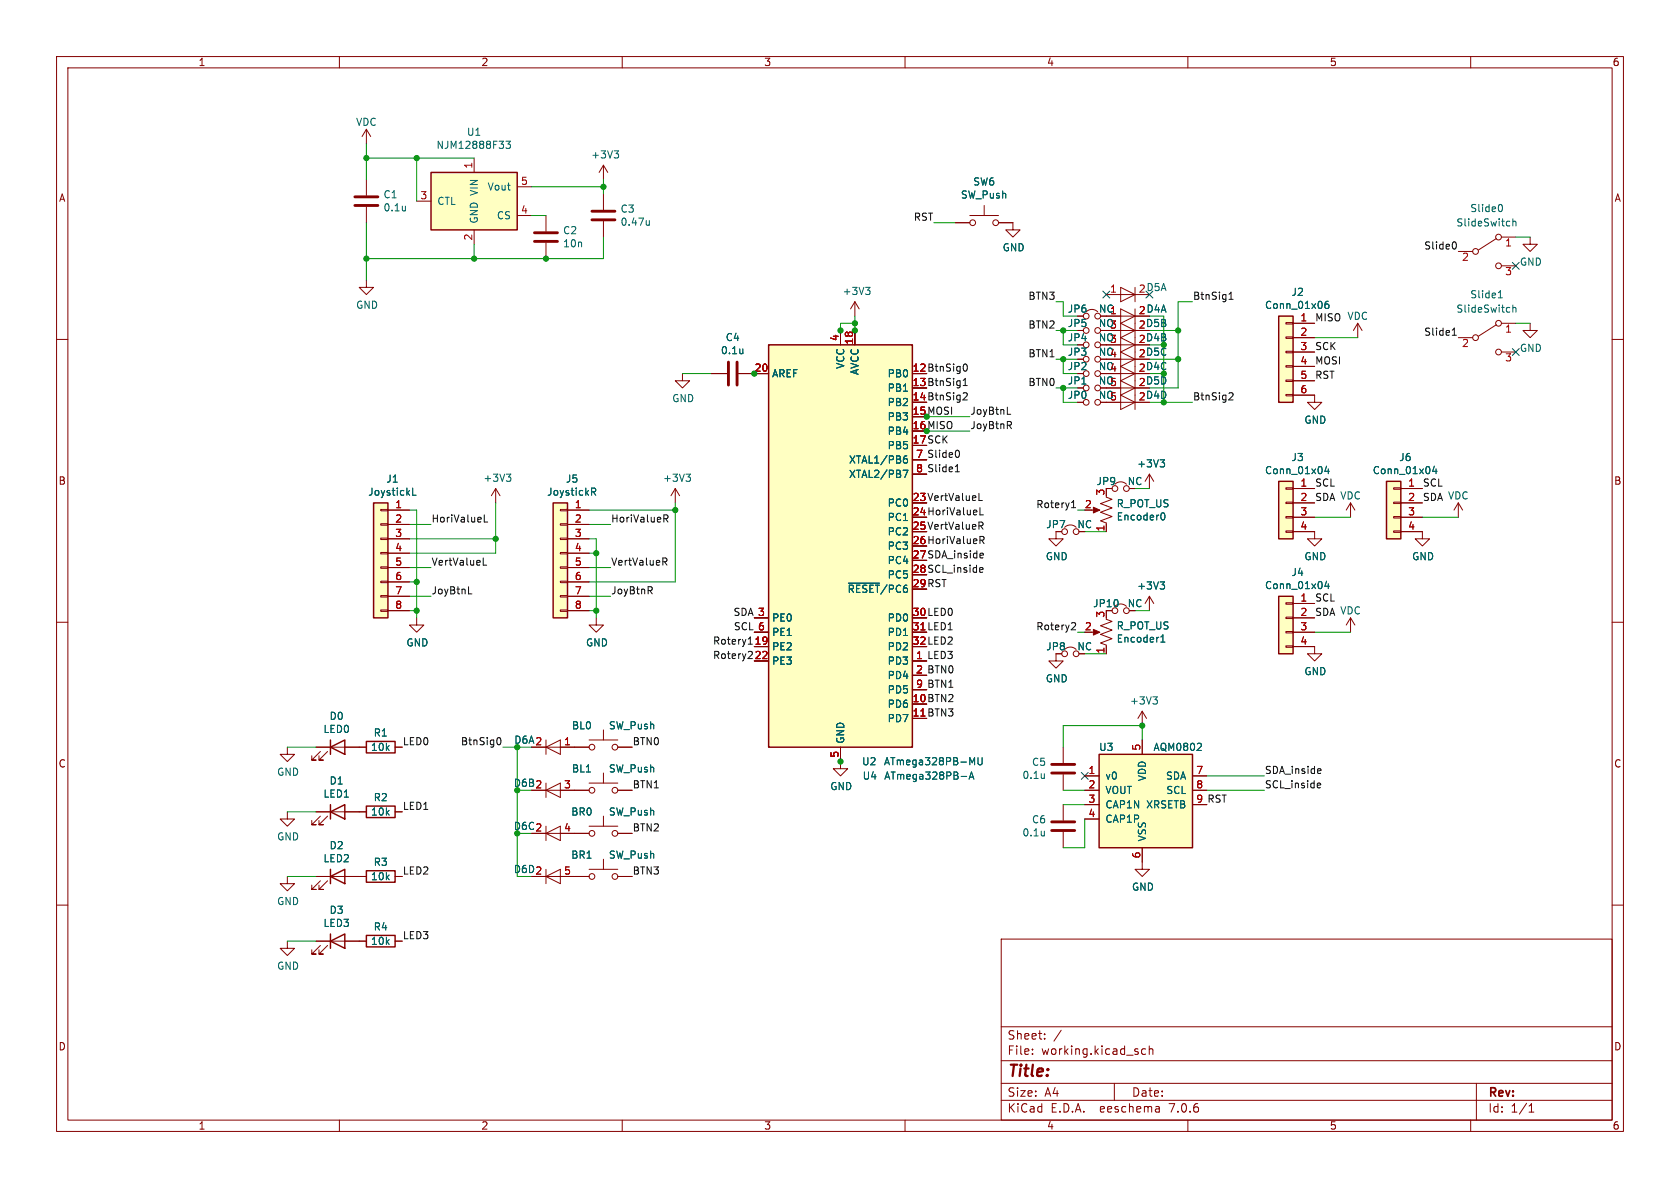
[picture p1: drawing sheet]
<svg xmlns="http://www.w3.org/2000/svg" width="297mm" height="210mm" viewBox="0 0 297 210" stroke-linecap="round" stroke-linejoin="round" font-family="sans-serif">
<g fill="none" stroke="#840000" stroke-width=".18">
<path d="M10 10h277v190h-277zM12 12h273v186h-273zM60 10v2M110 10v2M160 10v2M210 10v2M260 10v2M64.8 22.9l-.8 1.2M64.8 22.9v2.5M64.8 31.8v2.7M64.8 36.6v2.8M64.8 22.9l.7 1.2"/>
<path d="M73.7 35.6h2.5M83.8 27.9v2.6M91.4 38.1h2.6M91.4 33h2.6M96.5 38.1v2.8M106.7 29.2v2.6M106.7 34.3v2.8M106.7 39.1v2.8M106.7 29.2l-.8 1.3M106.7 29.2l.7 1.3M168.9 39.4h2.5M171.4 38.1h5.1"/>
<path d="M174 36.3v1.8M176.5 39.4h2.6v1.2h1.2l-1.2 1.3-1.3-1.3h1.3M10 60h2M64.8 49.5v1.3h1.2l-1.2 1.3-1.3-1.3h1.3M83.8 40.6v2.6M96.5 42.9v2.8M148.6 58.4v2.6M151.1 53.3v2.6M151.1 58.4v2.6M151.1 53.3l-.7 1.3M151.1 53.3l.8 1.3M192 55.1a1.44 1.44 0 0 1 2.1 0"/>
<path d="M195.6 58.4h5.1M195.6 52.1h5.1M195.6 55.9h5.1M198.1 54.6l2.6 1.3-2.6 1.3 2.6 1.2-2.6 1.3 2.6 1.3-2.6 1.2 2.6 1.3-2.6 1.3 2.6 1.2-2.6 1.3 2.6 1.3-2.6 1.3 2.6 1.2-2.6 1.3zM198.1 50.8l2.6 1.3-2.6 1.2zM200.7 50.8v2.5M200.7 54.6v17.8M227.3 59.6h1.3v.2h-1.3zM227.3 57h1.3v.3h-1.3zM228.6 57.2h3.8M228.6 59.7h3.8M240 57.2l-.7 1.2"/>
<path d="M240 57.2v2.5M240 57.2l.8 1.2M257.8 59.7h2.5M257.8 44.5h2.5M264.5 42.2l-3.1 2M264.5 57.4l-3.1 2M265.4 57.2h2.6M265.4 41.9h2.6M265.4 47h2.6M270.5 41.9v1.3h1.3l-1.3 1.3-1.3-1.3h1.3M270.5 57.2v1.2h1.3l-1.3 1.3-1.3-1.3h1.3M285 60h2"/>
<path d="M120.6 66v1.3h1.3l-1.3 1.3-1.2-1.3h1.2M125.7 66h2.8M130.6 66h5.3M195.6 66h5.1M195.6 68.6h5.1M195.6 63.5h5.1M195.6 71.1h5.1M195.6 61h5.1M227.3 69.7h1.3v.3h-1.3zM227.3 67.2h1.3v.2h-1.3zM227.3 64.6h1.3v.3h-1.3zM227.3 62.1h1.3v.3h-1.3z"/>
<path d="M228.6 69.9h3.8v1.2h1.3l-1.3 1.3-1.3-1.3h1.3M228.6 62.2h3.8M228.6 64.8h3.8M228.6 67.3h3.8M265.4 62.2h2.6M67.3 97.7h1.3v.2h-1.3zM67.3 95.1h1.3v.3h-1.3zM67.3 92.6h1.3v.2h-1.3zM67.3 90h1.3v.3h-1.3zM68.6 90.2h3.8M68.6 92.7h3.8M68.6 95.3h3.8"/>
<path d="M68.6 97.8h3.8M87.6 86.4l-.7 1.2M87.6 86.4v2.5M87.6 86.4l.8 1.2M99.1 97.7h1.2v.2h-1.2zM99.1 95.1h1.2v.3h-1.2zM99.1 92.6h1.2v.2h-1.2zM99.1 90h1.2v.3h-1.2zM100.3 90.2h3.8M100.3 92.7h3.8M100.3 95.3h3.8M100.3 97.8h3.8"/>
<path d="M119.4 86.4l-.8 1.2M119.4 86.4v2.5M119.4 86.4l.7 1.2M161.3 81.3h2.5M161.3 83.8h2.5M186.7 94v1.3h1.3l-1.3 1.2-1.3-1.2h1.3M188.2 93.2a1.44 1.44 0 0 1 2 0M193 90.2h1.1M195.6 87.9l1 .4-2 .7 2 .8-2 .8 2 .7-2 .8 1 .4v1.5M197.1 85.6a1.44 1.44 0 0 1 2 0M203.2 83.8v2.6M203.2 83.8l-.8 1.3"/>
<path d="M203.2 83.8l.8 1.3M227.3 93.9h1.3v.2h-1.3zM227.3 91.3h1.3v.3h-1.3zM227.3 88.8h1.3v.2h-1.3zM227.3 86.2h1.3v.3h-1.3zM228.6 94h3.8v1.3h1.3l-1.3 1.2-1.3-1.2h1.3M228.6 86.4h3.8M228.6 88.9h3.8M228.6 91.4h3.8M238.8 88.9v2.5M238.8 88.9l-.8 1.3M238.8 88.9l.7 1.3"/>
<path d="M246.4 93.9h1.2v.2h-1.2zM246.4 91.3h1.2v.3h-1.2zM246.4 88.8h1.2v.2h-1.2zM246.4 86.2h1.2v.3h-1.2zM247.6 94h3.9v1.3h1.2l-1.2 1.2-1.3-1.2h1.3M247.6 86.4h3.9M247.6 88.9h3.9M247.6 91.4h3.9M257.8 88.9l-.8 1.3M257.8 88.9v2.5M257.8 88.9l.8 1.3M10 110h2"/>
<path d="M67.3 107.8h1.3v.3h-1.3zM67.3 105.3h1.3v.2h-1.3zM67.3 102.7h1.3v.3h-1.3zM67.3 100.2h1.3v.3h-1.3zM68.6 100.3h3.8M68.6 102.9h3.8M68.6 105.4h3.8M68.6 108h3.8M73.7 109.2v1.3h1.2l-1.2 1.3-1.3-1.3h1.3M99.1 107.8h1.2v.3h-1.2zM99.1 105.3h1.2v.2h-1.2zM99.1 102.7h1.2v.3h-1.2z"/>
<path d="M99.1 100.2h1.2v.3h-1.2zM100.3 100.3h3.8M100.3 102.9h3.8M100.3 105.4h3.8M100.3 108h3.8M105.4 109.2v1.3h1.3l-1.3 1.3-1.3-1.3h1.3M133.3 116.8h2.6M133.3 114.3h2.6M133.3 109.2h2.6M133.3 111.8h2.6M161.3 116.8h2.5M186.7 115.6v1.2h1.3l-1.3 1.3-1.3-1.3h1.3"/>
<path d="M188.2 114.8a1.44 1.44 0 0 1 2 0M193 111.8h1.1M195.6 109.5l1 .4-2 .7 2 .8-2 .7 2 .8-2 .8 1 .3v1.6M197.1 107.2a1.44 1.44 0 0 1 2 0M203.2 105.4l-.8 1.3M203.2 105.4v2.6M203.2 105.4l.8 1.3M227.3 114.2h1.3v.2h-1.3zM227.3 111.6h1.3v.3h-1.3zM227.3 109.1h1.3v.2h-1.3zM227.3 106.6h1.3v.2h-1.3zM228.6 114.3h3.8v1.3h1.3l-1.3 1.2-1.3-1.2h1.3"/>
<path d="M228.6 109.2h3.8M228.6 111.8h3.8M228.6 106.7h3.8M238.8 109.2l-.8 1.3M238.8 109.2v2.6M238.8 109.2l.7 1.3M285 110h2M50.8 132.1v1.3h1.3l-1.3 1.2-1.3-1.2h1.3M55.9 132.1h8.9M56.6 132.8l-1.5 1.6h.8h-.8v-.8M57.9 132.8l-1.5 1.6h.7h-.7v-.8M69.8 132.1h1.3"/>
<path d="M94 132.1h10.1M94 139.7h10.1M96.5 132.1l2.6-1.3v2.6zM96.5 139.7l2.6-1.3v2.6zM96.5 130.8v2.6M96.5 138.4v2.6M104.1 130.8h5.1M104.1 138.4h5.1M106.7 129v1.8M106.7 136.7v1.7M109.2 132.1h2.6M109.2 139.7h2.6"/>
<path d="M148.6 132.1v3.8h1.3l-1.3 1.3-1.3-1.3h1.3M161.3 121.9h2.5M188 132.1v2.8M188 136.9v2.8M191.8 139.7h2.5M191.8 137.2h2.5M201.9 125.7l-.7 1.3M201.9 125.7v2.6M201.9 130.8v2.6M201.9 125.7l.8 1.3M210.8 139.7h2.6M210.8 137.2h2.6"/>
<path d="M10 160h2M50.8 143.5v1.3h1.3l-1.3 1.3-1.3-1.3h1.3M50.8 154.9v1.3h1.3l-1.3 1.3-1.3-1.3h1.3M55.9 154.9h8.9M55.9 143.5h8.9M56.6 144.3l-1.5 1.5h.8h-.8v-.8M56.6 155.7l-1.5 1.5h.8h-.8v-.7M57.9 144.3l-1.5 1.5h.7h-.7v-.8M57.9 155.7l-1.5 1.5h.7h-.7v-.7M69.8 154.9h1.3M69.8 143.5h1.3M94 154.9h10.1"/>
<path d="M94 147.3h10.1M96.5 147.3l2.6-1.2v2.5zM96.5 154.9l2.6-1.2v2.5zM96.5 146.1v2.5M96.5 153.7v2.5M104.1 153.7h5.1M104.1 146.1h5.1M106.7 144.3v1.8M106.7 151.9v1.8M109.2 154.9h2.6M109.2 147.3h2.6M188 142.2v2.8"/>
<path d="M188 147.1v2.8M191.8 142.2h2.5M191.8 144.8h2.5M201.9 149.9v3.8h1.3l-1.3 1.2-1.2-1.2h1.2M210.8 142.2h2.6M285 160h2M50.8 166.4v1.2h1.3l-1.3 1.3-1.3-1.3h1.3M55.9 166.4h8.9M56.6 167.1l-1.5 1.6h.8h-.8v-.8M57.9 167.1l-1.5 1.6h.7h-.7v-.8M69.8 166.4h1.3M177 166h108v32h-108z"/>
<path d="M60 198v2M110 198v2M160 198v2M177 194.5h108M177 191.5h108M177 187.5h108M177 181.5h108M182.5 186.3v.1M182.5 185.5v.1M184.7 183.6v.1M184.7 182.8v.1M187.6 182.1l-1.3 2"/>
<path d="M197 191.5v3M202.5 185.5l-.4-.1-.3 .3v.4l.2 .2h.5M203.2 185.5l.2-.1 .3 .1 .1 .9M203.2 184.9v1.5M204.9 195.7l.1 .9M205 196.5l-.2 .1M205 196h-.2M210 198v2M260 198v2M261 191.5v6.5M270.3 196.6h.9M270.3 195.5l.4-.4v1.5"/>
<circle cx="172" cy="39.4" r=".51"/>
<circle cx="176" cy="39.4" r=".51"/>
<circle cx="192" cy="58.4" r=".51"/>
<circle cx="192" cy="55.9" r=".51"/>
<circle cx="194.1" cy="58.4" r=".51"/>
<circle cx="194.1" cy="55.9" r=".51"/>
<circle cx="260.9" cy="59.7" r=".51"/>
<circle cx="260.9" cy="44.5" r=".51"/>
<circle cx="264.9" cy="47" r=".51"/>
<circle cx="264.9" cy="41.9" r=".51"/>
<circle cx="264.9" cy="57.2" r=".51"/>
<circle cx="192" cy="61" r=".51"/>
<circle cx="192" cy="71.1" r=".51"/>
<circle cx="192" cy="66" r=".51"/>
<circle cx="192" cy="68.6" r=".51"/>
<circle cx="192" cy="63.5" r=".51"/>
<circle cx="194.1" cy="63.5" r=".51"/>
<circle cx="194.1" cy="61" r=".51"/>
<circle cx="194.1" cy="66" r=".51"/>
<circle cx="194.1" cy="68.6" r=".51"/>
<circle cx="194.1" cy="71.1" r=".51"/>
<circle cx="264.9" cy="62.2" r=".51"/>
<circle cx="188.2" cy="94" r=".51"/>
<circle cx="190.2" cy="94" r=".51"/>
<circle cx="197.1" cy="86.4" r=".51"/>
<circle cx="199.1" cy="86.4" r=".51"/>
<circle cx="188.2" cy="115.6" r=".51"/>
<circle cx="190.2" cy="115.6" r=".51"/>
<circle cx="197.1" cy="108" r=".51"/>
<circle cx="199.1" cy="108" r=".51"/>
<circle cx="104.6" cy="132.1" r=".51"/>
<circle cx="104.6" cy="139.7" r=".51"/>
<circle cx="108.7" cy="139.7" r=".51"/>
<circle cx="108.7" cy="132.1" r=".51"/>
<circle cx="104.6" cy="154.9" r=".51"/>
<circle cx="104.6" cy="147.3" r=".51"/>
<circle cx="108.7" cy="154.9" r=".51"/>
<circle cx="108.7" cy="147.3" r=".51"/>
</g>
<g fill="none" stroke="#006464" stroke-width=".18">
<path d="M71.7 36.4v.9M71.7 37.2h-.1M89.4 25h.8l-.4 .4 .4 .2v.5l-.2 .1-.6-.1M108.6 26.7h.8l-.5 .4M109.1 27.1l.3 .3v.3l-.3 .2M114.8 39v.8M114.8 39.7l-.4 .1M265.2 36.1a.68 .68 0 0 1 .4 .7 .68 .68 0 0 1-.4 .6M267.5 38.7v1.2M267.5 39.2l.1-.1 .3 .1 .1 .7M153 50.8h.8l-.4 .5M153.6 51.3l.2 .2v.3l-.2 .3"/>
<path d="M234.8 53.3h-.3a.86 .86 0 0 0 0 1.2l.4-.1v-.4l-.2-.3-.4 .1-.1 .2M264.9 52.6h.7M265 51.7l.2-.3v1.2M267.5 53.9v1.3M267.5 54.5l.1-.2 .3 .1 .1 .8M131.3 61.7v.8M131.3 62.4v.1M73 86.3v1.2h.6M89.5 83.8h.8l-.4 .5M90.1 84.3l.2 .2v.3l-.2 .3M104.6 86.3h.5l.2 .2-.1 .4h-.6M104.9 86.9l.4 .6"/>
<path d="M121.3 83.8h.8l-.5 .5M121.8 84.3l.3 .2v.3l-.3 .3M159.7 83.1h.8l-.5 1.3M159.8 81.2l.4-.1 .2 .2-.1 .5-.3 .1-.2-.2M160.3 80.6l-.3 .1-.2 .2M205.1 81.3h.8l-.4 .5M205.6 81.8l.3 .2v.3l-.3 .2M205.8 90.7a.75 .75 0 0 1-.3 1.2h-.1M234.5 82.4l-.3 .9h.8M234.8 82.9v.8M253.6 82.4l-.3 .9h.8M253.9 82.9v.8"/>
<path d="M150 103.1h5.5M205.1 102.9h.8l-.4 .4M205.2 113.5h.7M205.2 112.6l.4-.4v1.3M205.6 103.3l.3 .3v.3l-.3 .2M234.5 102.7l-.3 .9h.8M234.8 103.2v.9M169.9 137.3h1M171.3 137.7l.4-1.2 .5 1.2M171.4 137.4h.6M171.9 134.8l.4-.9v1.3M172.9 133.9v1.1l.2 .2 .4-.1 .1-.1v-1.1"/>
<path d="M184.6 136.8v.8M184.6 137.5v.1M203.8 123.2h.8l-.4 .5M204.4 123.7l.2 .2v.3l-.2 .3M212.3 131.5l.1 .1-.1 .3-.7 .8h.8M184.6 146.9v.9M184.6 147.7h.1"/>
</g>
<g fill="#ffffc2" stroke="#ffffc2" stroke-width=".18">
<path d="M135.9 61h25.4v71.1h-25.4z"/>
<path d="M226.1 55.9h2.5v15.2h-2.5z"/>
<path d="M76.2 30.5h15.2v10.1h-15.2z"/>
<path d="M97.8 88.9h2.5v20.3h-2.5z"/>
<path d="M66 88.9h2.6v20.3h-2.6z"/>
<path d="M245.1 85.1h2.5v10.2h-2.5z"/>
<path d="M226.1 85.1h2.5v10.2h-2.5z"/>
<path d="M194.3 133.4h16.5v16.5h-16.5z"/>
<path d="M226.1 105.4h2.5v10.2h-2.5z"/>
</g>
<g fill="none" stroke="#840000" stroke-width=".25">
<path d="M76.2 30.5h15.2v10.1h-15.2zM226.1 55.9h2.5v15.2h-2.5zM135.9 61h25.4v71.1h-25.4zM66 88.9h2.6v20.3h-2.6zM97.8 88.9h2.5v20.3h-2.5zM226.1 85.1h2.5v10.2h-2.5zM245.1 85.1h2.5v10.2h-2.5zM226.1 105.4h2.5v10.2h-2.5zM58.4 132.1l2.6-1.3v2.6zM58.4 130.8v2.6M64.8 131.1h5v2h-5zM194.3 133.4h16.5v16.5h-16.5z"/>
<path d="M58.4 143.5l2.6-1.3v2.6zM58.4 154.9l2.6-1.2v2.5zM58.4 142.2v2.6M58.4 153.7v2.5M64.8 153.9h5v2.1h-5zM64.8 142.5h5v2h-5zM58.4 166.4l2.6-1.3v2.5zM58.4 165.1v2.5M64.8 165.4h5v2h-5z"/>
</g>
<path d="M62.7 36.3h4.1M62.7 34.8h4.1M104.6 38.9h4.1M104.6 37.3h4.1M94.5 42.7h4.1M94.5 41.1h4.1M128.8 64v4.1M130.3 64v4.1M185.9 135.1h4.1M185.9 136.7h4.1M185.9 145.3h4.1M185.9 146.8h4.1" fill="none" stroke="#840000" stroke-width=".51"/>
<g fill="#840000" stroke="#840000" stroke-width=".18">
<path d="M193.3 89.7l1.1 .5-1.1 .5z"/>
<path d="M193.3 111.3l1.1 .5-1.1 .5z"/>
</g>
<g fill="none" stroke="#0f0f0f" stroke-width=".18">
<path d="M217.3 52.9h.7M217.3 52l.3-.4v1.3M256.7 59.3h.8M256.9 58.3l.2-.3v1.3M257 42.8a.68 .68 0 0 1 .5 .6 .68 .68 0 0 1-.5 .6M169.2 79.6a.68 .68 0 0 1 .4 .6 .68 .68 0 0 1-.4 .7M170.3 68.2h.7M170.3 67.2l.3-.3v1.3M170.5 69.4l.4 .1 .1 .3-.8 .9h.8M170.5 64.4l.1-.1a.68 .68 0 0 1 .4 .7 .68 .68 0 0 1-.4 .6h-.1M178.1 73.2h.6M178.4 75.2l.4 .6"/>
<path d="M178.6 74.5l.2 .2-.1 .4-.1 .1M217.5 69.4l.4 .1 .1 .3-.8 .9h.8M85.4 99.9h.6M85.6 91v1.3h.6M117.2 98.6h.5l.2 .3-.1 .3-.6 .1M117.4 91h.4l.3 .3-.1 .3-.6 .1M117.5 99.3l.4 .6M117.7 91.7l.4 .6M168.9 83.4h.7M169 82.4l.3-.3v1.3M173.1 92.3h.4l.3 .2-.1 .4-.6 .1M173.1 88.5h.6"/>
<path d="M173.2 94.8h.5l.3 .3-.2 .3-.6 .1M173.2 89.7v1.3h.6M173.4 93l.4 .6M173.4 97.8h.4v.3l-.6 .1M173.5 95.5l.5 .6M173.8 98.6h-.4M189.4 89.7h.8M189.6 88.8l.2-.3v1.2M82.8 105h.6M114.9 104.4l.4 .6M115.1 103.7l.2 .3-.1 .3-.1 .1M132.3 113.9h.7"/>
<path d="M132.4 112.9l.2-.3v1.3M132.5 115.1h.3M132.9 115.7l-.7 .7h.8M173.4 100.3l.3 .1 .1 .2-.6 .2M173.7 101.1l-.3 .1M189.6 110.1h.4l.2 .3-.8 .9h.8M88 130.4h.1a.68 .68 0 0 1 .5 .6 .68 .68 0 0 1-.5 .7l-.1-.1M233.1 138.4l.3 .1 .1 .2-.6 .2M233.1 135.9h.4v.3l-.6 .1M233.4 139.2l-.3 .1M233.5 136.7h-.4"/>
</g>
<g fill="none" stroke="#009600" stroke-width=".18">
<path d="M64.8 25.4v6.4M64.8 39.4v10.1M64.8 27.9h19M73.7 27.9v7.7M94 33h12.7M94 38.1h2.5M106.7 31.8v2.5M165.1 39.4h3.8M83.8 43.2v2.5M106.7 41.9v3.8h-41.9M151.1 57.2h-2.5v1.2M151.1 55.9v2.5"/>
<path d="M186.7 58.4h3.8M186.7 53.3h1.3v2.6h2.5M188 58.4v2.6h2.5M203.2 58.4h5.1M205.7 55.9v15.2h5.1M210.8 53.3h-2.5v15.3h-5.1M232.4 59.7h7.6M268 57.2h2.5M268 41.9h2.5M120.6 66h5.1M163.8 73.7h7.6M163.8 76.2h7.6"/>
<path d="M186.7 63.5h3.8M186.7 68.6h3.8M188 63.5v2.5h2.5M188 68.6v2.5h2.5M203.2 63.5h5.1M72.4 92.7h3.8M72.4 90.2h1.3v19M72.4 95.3h15.2M87.6 88.9v8.9h-15.2M104.1 92.7h3.8M104.1 95.3h1.3v13.9M104.1 90.2h15.3"/>
<path d="M104.1 97.8h1.3M119.4 88.9v14h-15.3M190.5 90.2h1.3M191.8 94h3.8M200.7 86.4h2.5M232.4 91.4h6.4M251.5 91.4h6.3M72.4 100.3h3.8M72.4 105.4h3.8M72.4 108h1.3M72.4 102.9h1.3M104.1 100.3h3.8"/>
<path d="M104.1 105.4h3.8M104.1 108h1.3M190.5 111.8h1.3M191.8 115.6h3.8M200.7 108h2.5M232.4 111.8h6.4M50.8 132.1h5.1M88.9 132.1h2.5v22.8M188 139.7h3.8M201.9 130.8v-2.5h-13.9v3.8M213.4 139.7h10.1M213.4 137.2h10.1"/>
<path d="M50.8 143.5h5.1M50.8 154.9h5.1M188 142.2h3.8M191.8 144.8v5.1h-3.8M50.8 166.4h5.1"/>
</g>
<path d="M195 51.5l1.2 1.2M196.2 51.5l-1.2 1.2M202.6 51.5l1.2 1.2M203.8 51.5l-1.2 1.2M267.4 46.4l1.2 1.2M268.6 46.4l-1.2 1.2M267.4 61.6l1.2 1.2M268.6 61.6l-1.2 1.2M191.2 136.6l1.2 1.2M192.4 136.6l-1.2 1.2" fill="none" stroke="#000084" stroke-width=".18"/>
<g fill="#009600" stroke="#009600" stroke-width=".18">
<circle cx="133.3" cy="66" r=".46"/>
<circle cx="148.6" cy="58.4" r=".46"/>
<circle cx="83.8" cy="45.7" r=".46"/>
<circle cx="64.8" cy="45.7" r=".46"/>
<circle cx="106.7" cy="33" r=".46"/>
<circle cx="64.8" cy="27.9" r=".46"/>
<circle cx="96.5" cy="45.7" r=".46"/>
<circle cx="151.1" cy="58.4" r=".46"/>
<circle cx="151.1" cy="57.2" r=".46"/>
<circle cx="73.7" cy="27.9" r=".46"/>
<circle cx="87.6" cy="95.3" r=".46"/>
<circle cx="105.4" cy="97.8" r=".46"/>
<circle cx="73.7" cy="102.9" r=".46"/>
<circle cx="73.7" cy="108" r=".46"/>
<circle cx="188" cy="68.6" r=".46"/>
<circle cx="163.8" cy="76.2" r=".46"/>
<circle cx="163.8" cy="73.7" r=".46"/>
<circle cx="188" cy="58.4" r=".46"/>
<circle cx="91.4" cy="132.1" r=".46"/>
<circle cx="91.4" cy="139.7" r=".46"/>
<circle cx="91.4" cy="147.3" r=".46"/>
<circle cx="105.4" cy="108" r=".46"/>
<circle cx="148.6" cy="134.6" r=".46"/>
<circle cx="119.4" cy="90.2" r=".46"/>
<circle cx="208.3" cy="58.4" r=".46"/>
<circle cx="205.7" cy="61" r=".46"/>
<circle cx="208.3" cy="63.5" r=".46"/>
<circle cx="205.7" cy="66" r=".46"/>
<circle cx="205.7" cy="71.1" r=".46"/>
<circle cx="201.9" cy="128.3" r=".46"/>
<circle cx="188" cy="63.5" r=".46"/>
</g>
<text font-size="2.8" fill="#840000" x="178" y="190.9">Title:</text>
<g font-size="2.1" fill="#840000">
<text x="178" y="184">Sheet:</text>
<text x="178" y="186.7">File:</text>
<text x="184.1" y="186.7">working.kicad_sch</text>
<text x="178" y="196.9">KiCad</text>
<text x="178" y="194.1">Size:</text>
<text x="184.7" y="194.1">A4</text>
<text x="185.7" y="196.9">E.D.A.</text>
<text x="194.6" y="196.9">eeschema</text>
<text x="200" y="194.1">Date:</text>
<text x="207" y="196.9">7.0.6</text>
<text x="263" y="194.3">Rev:</text>
<text x="263" y="196.9">Id:</text>
<text x="267.1" y="196.9">1/1</text>
</g>
<g font-size="1.8" fill="#840000">
<text x="35" y="11.9">1</text>
<text x="85" y="11.9">2</text>
<text x="135" y="11.9">3</text>
<text x="185" y="11.9">4</text>
<text x="235" y="11.9">5</text>
<text x="285" y="11.9">6</text>
<text x="10.3" y="35.9">A</text>
<text x="285.3" y="35.9">A</text>
<text x="188.7" y="58">JP5</text>
<text x="188.7" y="55.5">JP6</text>
<text x="194.1" y="58">NO3</text>
<text x="194.2" y="55.5">NC1</text>
<text x="161.2" y="65.8">12 BtnSig0</text>
<text x="188.7" y="60.6">JP4</text>
<text x="188.7" y="63.1">JP3</text>
<text x="188.7" y="65.6">JP2</text>
<text x="194.1" y="60.6">NO3</text>
<text x="161.2" y="68.3">13 BtnSig1</text>
<text x="161.2" y="70.9">14 BtnSig2</text>
<text x="188.7" y="68.2">JP1</text>
<text x="188.7" y="70.7">JP0</text>
<text x="161.2" y="73.4">15 MOSI</text>
<text x="161.2" y="75.9">16 MISO</text>
<text x="161.2" y="78.5">17 SCK</text>
<text x="10.3" y="85.9">B</text>
<text x="161.2" y="88.6">23 VertValueL</text>
<text x="193.8" y="86">JP9</text>
<text x="199.3" y="86">NC</text>
<text x="285.3" y="85.9">B</text>
<text x="161.2" y="91.2">24 HoriValueL</text>
<text x="161.2" y="93.7">25 VertValueR</text>
<text x="184.9" y="93.6">JP7</text>
<text x="190.4" y="93.6">NC</text>
<text x="161.2" y="96.3">26 HoriValueR</text>
<text x="161.2" y="98.8">27 SDA_inside</text>
<text x="161.2" y="101.3">28 SCL_inside</text>
<text x="161.2" y="103.9">29 RST</text>
<text x="193.1" y="107.5">JP10</text>
<text x="199.3" y="107.5">NC</text>
<text x="161.2" y="109">30 LED0</text>
<text x="161.2" y="114">32 LED2</text>
<text x="161.9" y="119.1">2 BTN0</text>
<text x="184.9" y="115.2">JP8</text>
<text x="190.4" y="115.2">NC</text>
<text x="161.2" y="124.2">10 BTN2</text>
<text x="10.3" y="135.9">C</text>
<text x="285.3" y="135.9">C</text>
<text x="10.3" y="185.9">D</text>
<text x="285.3" y="185.9">D</text>
<text x="35" y="199.9">1</text>
<text x="85" y="199.9">2</text>
<text x="135" y="199.9">3</text>
<text x="185" y="199.9">4</text>
<text x="235" y="199.9">5</text>
<text x="285" y="199.9">6</text>
</g>
<g font-size="1.8" fill="#006464">
<text x="62.9" y="22.5">VDC</text>
<text x="77.1" y="26.5">NJM12888F33</text>
<text x="82.4" y="24.2">U1</text>
<text x="104.4" y="28.2">+3V3</text>
<text x="67.7" y="35.3">C1</text>
<text x="86.1" y="33.9">Vout</text>
<text x="169.8" y="35.3">SW_Push</text>
<text x="172" y="33">SW6</text>
<text x="67.7" y="37.6">0.1u</text>
<text x="77.2" y="36.4">CTL</text>
<text x="84.7" y="39.6" transform="rotate(-90 84.7 39.6)">GND VIN</text>
<text x="87.7" y="39">CS</text>
<text x="99.5" y="41.6">C2</text>
<text x="109.6" y="37.8">C3</text>
<text x="109.6" y="40.1">0.47u</text>
<text x="257.4" y="40.2">SlideSwitch</text>
<text x="259.8" y="37.7">Slide0</text>
<text x="99.5" y="43.9">10n</text>
<text x="177.2" y="44.6">GND</text>
<text x="268.6" y="47.2">GND</text>
<text x="148.9" y="52.3">+3V3</text>
<text x="201.2" y="51.8">2 D5A</text>
<text x="228.2" y="52.5">J2</text>
<text x="259.8" y="52.9">Slide1</text>
<text x="62.9" y="54.8">GND</text>
<text x="223.5" y="54.8">Conn_01x06</text>
<text x="257.4" y="55.5">SlideSwitch</text>
<text x="127.4" y="62.8">0.1u</text>
<text x="128.2" y="60.5">C4</text>
<text x="149.5" y="65.3" transform="rotate(-90 149.5 65.3)">VCC</text>
<text x="268.6" y="62.4">GND</text>
<text x="118.7" y="71.3">GND</text>
<text x="136.4" y="66.9">AREF</text>
<text x="152" y="66.4" transform="rotate(-90 152 66.4)">AVCC</text>
<text x="156.8" y="66.9">PB0</text>
<text x="156.8" y="69.4">PB1</text>
<text x="156.8" y="72">PB2</text>
<text x="156.8" y="74.5">PB3</text>
<text x="156.8" y="77.1">PB4</text>
<text x="230.5" y="75.1">GND</text>
<text x="150" y="82.1">XTAL1/PB6</text>
<text x="156.8" y="79.6">PB5</text>
<text x="200.9" y="82.8">+3V3</text>
<text x="228.2" y="81.7">J3</text>
<text x="247.3" y="81.7">J6</text>
<text x="65" y="87.8">JoystickL</text>
<text x="68.2" y="85.5">J1</text>
<text x="85.4" y="85.4">+3V3</text>
<text x="96.6" y="87.8">JoystickR</text>
<text x="100" y="85.5">J5</text>
<text x="117.1" y="85.4">+3V3</text>
<text x="150" y="84.7">XTAL2/PB7</text>
<text x="156.8" y="89.8">PC0</text>
<text x="197.3" y="89.9">R_POT_US</text>
<text x="223.5" y="84">Conn_01x04</text>
<text x="242.6" y="84">Conn_01x04</text>
<text x="156.8" y="92.3">PC1</text>
<text x="156.8" y="94.8">PC2</text>
<text x="197.3" y="92.2">Encoder0</text>
<text x="156.8" y="97.4">PC3</text>
<text x="156.8" y="99.9">PC4</text>
<text x="184.8" y="99.2">GND</text>
<text x="230.5" y="99.2">GND</text>
<text x="249.6" y="99.2">GND</text>
<text x="149.8" y="105">~{RESET}/PC6</text>
<text x="156.8" y="102.5">PC5</text>
<text x="200.9" y="104.4">+3V3</text>
<text x="223.5" y="104.3">Conn_01x04</text>
<text x="228.2" y="102">J4</text>
<text x="136.4" y="110.1">PE0</text>
<text x="136.4" y="112.6">PE1</text>
<text x="156.8" y="110.1">PD0</text>
<text x="156.8" y="112.6">PD1</text>
<text x="197.3" y="113.8">Encoder1</text>
<text x="197.3" y="111.5">R_POT_US</text>
<text x="71.8" y="114.5">GND</text>
<text x="103.5" y="114.5">GND</text>
<text x="136.4" y="115.2">PE2</text>
<text x="136.4" y="117.7">PE3</text>
<text x="156.8" y="117.7">PD3</text>
<text x="156.8" y="115.2">PD2</text>
<text x="230.5" y="119.6">GND</text>
<text x="156.8" y="125.3">PD6</text>
<text x="156.8" y="120.2">PD4</text>
<text x="156.8" y="122.8">PD5</text>
<text x="184.8" y="120.8">GND</text>
<text x="199.7" y="124.7">+3V3</text>
<text x="57.1" y="129.8">LED0</text>
<text x="58.2" y="127.5">D0</text>
<text x="66" y="130.4">R1</text>
<text x="101" y="129.1">BL0</text>
<text x="107.5" y="129.1">SW_Push</text>
<text x="149.5" y="131.6" transform="rotate(-90 149.5 131.6)">GND</text>
<text x="156.8" y="127.9">PD7</text>
<text x="48.9" y="137.3">GND</text>
<text x="65.5" y="132.9">10k</text>
<text x="101" y="136.8">BL1</text>
<text x="107.5" y="136.8">SW_Push</text>
<text x="152.3" y="135.5">U2</text>
<text x="156.2" y="135.5">ATmega328PB-MU</text>
<text x="180.7" y="137.9">0.1u</text>
<text x="182.3" y="135.6">C5</text>
<text x="194.2" y="132.9">U3</text>
<text x="203.8" y="132.9">AQM0802</text>
<text x="57.1" y="141.2">LED1</text>
<text x="58.2" y="138.9">D1</text>
<text x="66" y="141.8">R2</text>
<text x="146.7" y="139.9">GND</text>
<text x="152.4" y="138">U4</text>
<text x="156.2" y="138">ATmega328PB-A</text>
<text x="195.3" y="138">v0</text>
<text x="195.3" y="140.6">VOUT</text>
<text x="195.3" y="143.1">CAP1N</text>
<text x="202.5" y="143.1">XRSETB</text>
<text x="202.8" y="138.2" transform="rotate(-90 202.8 138.2)">VDD</text>
<text x="206" y="138">SDA</text>
<text x="206.1" y="140.6">SCL</text>
<text x="48.9" y="148.8">GND</text>
<text x="65.5" y="144.4">10k</text>
<text x="100.9" y="144.4">BR0</text>
<text x="107.5" y="144.4">SW_Push</text>
<text x="180.7" y="148.1">0.1u</text>
<text x="182.3" y="145.7">C6</text>
<text x="195.3" y="145.6">CAP1P</text>
<text x="202.8" y="148.8" transform="rotate(-90 202.8 148.8)">VSS</text>
<text x="57.1" y="152.6">LED2</text>
<text x="58.2" y="150.3">D2</text>
<text x="65.5" y="155.8">10k</text>
<text x="66" y="153.3">R3</text>
<text x="100.9" y="152">BR1</text>
<text x="107.5" y="152">SW_Push</text>
<text x="48.9" y="160.2">GND</text>
<text x="58.2" y="161.7">D3</text>
<text x="200" y="157.7">GND</text>
<text x="57.1" y="164.1">LED3</text>
<text x="65.5" y="167.2">10k</text>
<text x="66" y="164.7">R4</text>
<text x="48.9" y="171.6">GND</text>
</g>
<g font-size="1.8" fill="#a90000">
<text x="83.6" y="29.9" transform="rotate(-90 83.6 29.9)">1</text>
<text x="74.2" y="35.3">3</text>
<text x="92" y="32.8">5</text>
<text x="92" y="37.8">4</text>
<text x="83.6" y="42.6" transform="rotate(-90 83.6 42.6)">2</text>
<text x="258.4" y="46.4">2</text>
<text x="266" y="43.9">1</text>
<text x="196.1" y="51.8">1</text>
<text x="266" y="49">3</text>
<text x="201.2" y="58.2">2D5B</text>
<text x="201.2" y="55.6">2 D4A</text>
<text x="229.8" y="56.9">1</text>
<text x="229.8" y="59.4">2</text>
<text x="266" y="59.1">1</text>
<text x="133.3" y="65.8">20</text>
<text x="148.3" y="60.4" transform="rotate(-90 148.3 60.4)">4</text>
<text x="150.9" y="61" transform="rotate(-90 150.9 61)">18</text>
<text x="161.2" y="65.8">12</text>
<text x="194.1" y="63.1">NO4</text>
<text x="194.1" y="65.6">NO4</text>
<text x="201.2" y="63.2">2D5C</text>
<text x="201.2" y="65.8">2D4C</text>
<text x="201.2" y="60.7">2D4B</text>
<text x="229.8" y="62">3</text>
<text x="229.8" y="64.5">4</text>
<text x="258.4" y="61.7">2</text>
<text x="266" y="64.2">3</text>
<text x="161.2" y="68.3">13</text>
<text x="161.2" y="70.9">14</text>
<text x="194.1" y="68.2">NO5</text>
<text x="194.1" y="70.7">NO5</text>
<text x="201.2" y="68.3">2D5D</text>
<text x="201.2" y="70.9">2D4D</text>
<text x="229.8" y="67.1">5</text>
<text x="229.8" y="69.6">6</text>
<text x="161.2" y="73.4">15</text>
<text x="161.2" y="75.9">16</text>
<text x="161.2" y="78.5">17</text>
<text x="161.9" y="81">7</text>
<text x="161.9" y="83.6">8</text>
<text x="69.8" y="89.9">1</text>
<text x="101.5" y="89.9">1</text>
<text x="161.2" y="88.6">23</text>
<text x="191.7" y="89.9">2</text>
<text x="195.3" y="87.7" transform="rotate(-90 195.3 87.7)">3</text>
<text x="229.8" y="86.1">1</text>
<text x="229.8" y="88.6">2</text>
<text x="248.8" y="86.1">1</text>
<text x="248.8" y="88.6">2</text>
<text x="69.8" y="92.5">2</text>
<text x="69.8" y="95">3</text>
<text x="101.5" y="92.5">2</text>
<text x="101.5" y="95">3</text>
<text x="161.2" y="91.2">24</text>
<text x="161.2" y="93.7">25</text>
<text x="195.3" y="94.1" transform="rotate(-90 195.3 94.1)">1</text>
<text x="229.8" y="91.2">3</text>
<text x="229.8" y="93.7">4</text>
<text x="248.8" y="91.2">3</text>
<text x="248.8" y="93.7">4</text>
<text x="69.8" y="97.5">4</text>
<text x="69.8" y="100.1">5</text>
<text x="101.5" y="97.5">4</text>
<text x="101.5" y="100.1">5</text>
<text x="161.2" y="96.3">26</text>
<text x="161.2" y="98.8">27</text>
<text x="161.2" y="101.3">28</text>
<text x="69.8" y="102.6">6</text>
<text x="69.8" y="105.2">7</text>
<text x="69.8" y="107.7">8</text>
<text x="101.5" y="102.6">6</text>
<text x="101.5" y="105.2">7</text>
<text x="101.5" y="107.7">8</text>
<text x="161.2" y="103.9">29</text>
<text x="229.8" y="106.4">1</text>
<text x="133.9" y="109">3</text>
<text x="133.9" y="111.5">6</text>
<text x="161.2" y="111.5">31 LED1</text>
<text x="161.2" y="109">30</text>
<text x="161.2" y="111.5">31</text>
<text x="191.7" y="111.5">2</text>
<text x="195.3" y="109.3" transform="rotate(-90 195.3 109.3)">3</text>
<text x="229.8" y="109">2</text>
<text x="229.8" y="111.5">3</text>
<text x="133.3" y="114">19</text>
<text x="133.3" y="116.6">22</text>
<text x="161.2" y="114">32</text>
<text x="161.9" y="116.6">1</text>
<text x="161.9" y="119.1">2</text>
<text x="195.3" y="115.6" transform="rotate(-90 195.3 115.6)">1</text>
<text x="229.8" y="114">4</text>
<text x="161.2" y="124.2">10</text>
<text x="161.9" y="121.7">9</text>
<text x="90.8" y="131.7">D6A2</text>
<text x="99.6" y="131.8">1</text>
<text x="161.2" y="126.7">11 BTN3</text>
<text x="161.2" y="126.7">11</text>
<text x="148.3" y="134.1" transform="rotate(-90 148.3 134.1)">5</text>
<text x="192.3" y="136.9">1</text>
<text x="201.7" y="132.8" transform="rotate(-90 201.7 132.8)">5</text>
<text x="211.4" y="136.9">7</text>
<text x="90.7" y="139.3">D6B 2</text>
<text x="99.6" y="139.4">3</text>
<text x="192.3" y="139.4">2</text>
<text x="192.3" y="142">3</text>
<text x="211.4" y="139.4">8</text>
<text x="211.4" y="142">9</text>
<text x="90.7" y="146.9">D6C2</text>
<text x="99.6" y="147.1">4</text>
<text x="192.3" y="144.5">4</text>
<text x="90.7" y="154.5">D6D2</text>
<text x="99.6" y="154.7">5</text>
<text x="201.7" y="151.8" transform="rotate(-90 201.7 151.8)">6</text>
</g>
<g font-size="1.8" fill="#0f0f0f">
<text x="161.4" y="39.1">RST</text>
<text x="251.7" y="44.2">Slide0</text>
<text x="181.7" y="53.1">BTN3</text>
<text x="210.8" y="53.1">BtnSig1</text>
<text x="181.7" y="58.2">BTN2</text>
<text x="232.4" y="56.9">MISO VDC</text>
<text x="251.7" y="59.4">Slide1</text>
<text x="181.7" y="63.2">BTN1</text>
<text x="232.4" y="62">SCK</text>
<text x="232.4" y="64.5">MOSI</text>
<text x="181.7" y="68.3">BTN0</text>
<text x="210.8" y="70.9">BtnSig2</text>
<text x="232.4" y="67">RST</text>
<text x="171.4" y="75.9">JoyBtnR</text>
<text x="171.4" y="73.4">JoyBtnL</text>
<text x="161.9" y="81">7 Slide0</text>
<text x="161.9" y="83.6">8 Slide1</text>
<text x="183.1" y="89.9">Rotery1</text>
<text x="232.4" y="86.1">SCL</text>
<text x="232.4" y="88.6">SDA VDC</text>
<text x="251.5" y="86.1">SCL</text>
<text x="251.5" y="88.6">SDA VDC</text>
<text x="76.2" y="92.4">HoriValueL</text>
<text x="107.9" y="92.4">HoriValueR</text>
<text x="76.2" y="100.1">VertValueL</text>
<text x="107.9" y="100.1">VertValueR</text>
<text x="76.2" y="105.1">JoyBtnL</text>
<text x="107.9" y="105.1">JoyBtnR</text>
<text x="232.4" y="106.4">SCL</text>
<text x="129.6" y="109">SDA 3</text>
<text x="129.6" y="111.5">SCL 6</text>
<text x="183.1" y="111.5">Rotery2</text>
<text x="232.4" y="109">SDA VDC</text>
<text x="126" y="114">Rotery1</text>
<text x="126" y="116.6">Rotery2</text>
<text x="161.9" y="116.6">1 LED3</text>
<text x="161.9" y="121.7">9 BTN1</text>
<text x="71.1" y="131.8">LED0</text>
<text x="81.4" y="131.8">BtnSig0</text>
<text x="111.8" y="131.8">BTN0</text>
<text x="223.5" y="136.9">SDA_inside</text>
<text x="71.1" y="143.2">LED1</text>
<text x="111.8" y="139.4">BTN1</text>
<text x="211.4" y="142">9 RST</text>
<text x="223.5" y="139.4">SCL_inside</text>
<text x="111.8" y="147.1">BTN2</text>
<text x="71.1" y="154.7">LED2</text>
<text x="111.8" y="154.7">BTN3</text>
<text x="71.1" y="166.1">LED3</text>
</g>
</svg>
